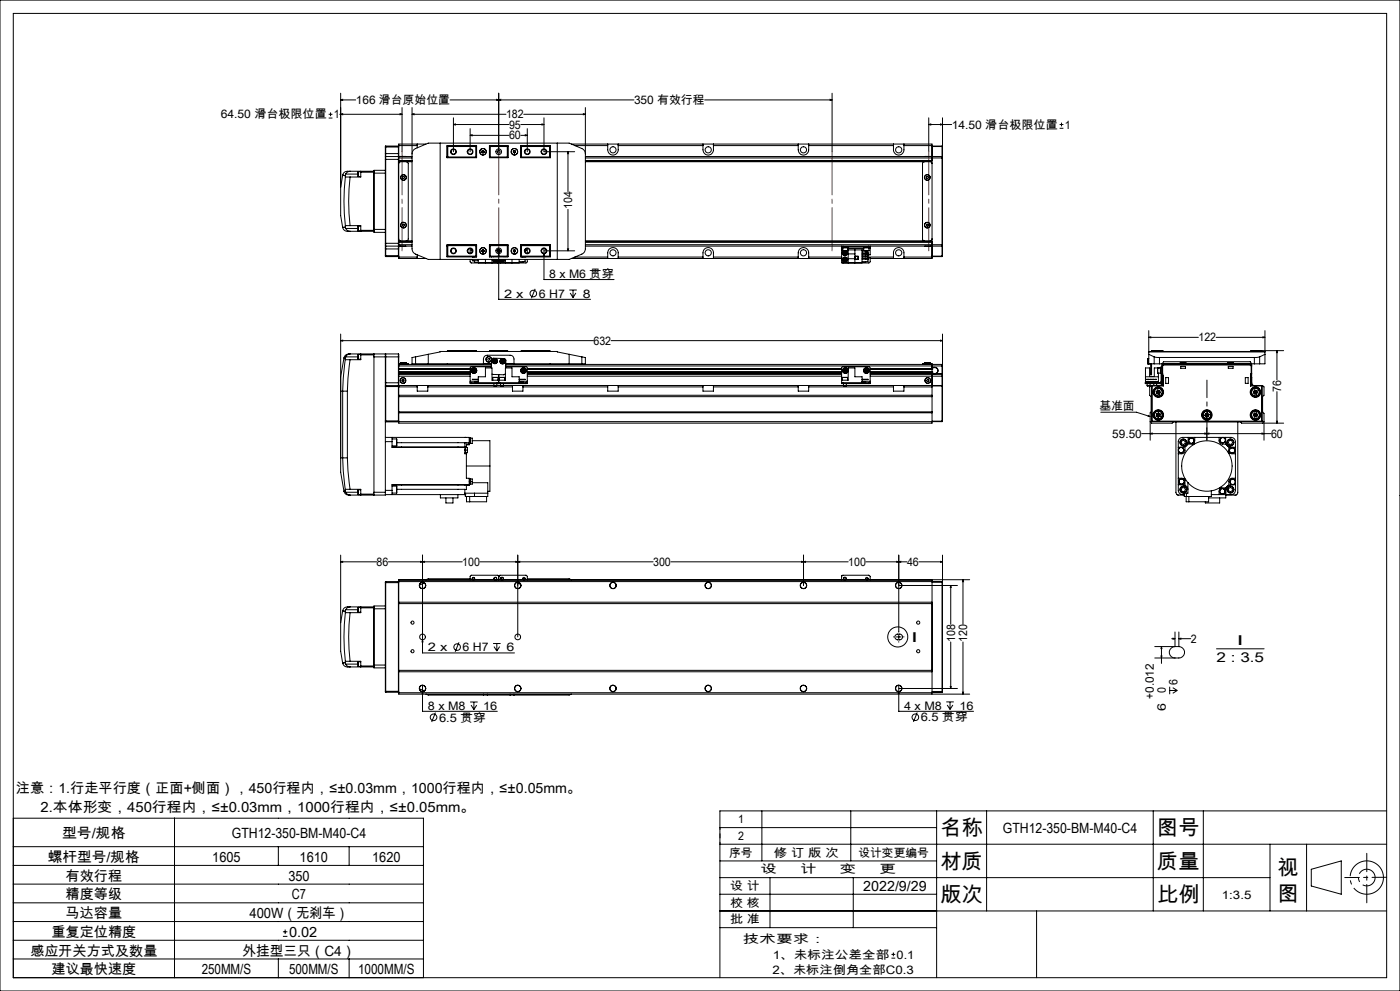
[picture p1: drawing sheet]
<svg xmlns="http://www.w3.org/2000/svg" width="420mm" height="297mm" viewBox="0 0 420 297" stroke-linecap="round" stroke-linejoin="round" font-family="sans-serif">
<g fill="none" stroke="#000" stroke-width=".3">
<path d="M0 0h420v297h-420zM4 4h412v289h-412zM98.6 35.4h1.1M98.6 34.3h1.1M99.2 33.7v1.1M101.9 34.3h18.7M102.2 29.9l.6-.1v.3zM102.2 34.3l.6-.2v.3zM102.2 29.9h4.5M102.2 27.9v28.2M120 34.1l.6 .2-.6 .1zM120.6 32.2v13.3"/>
<path d="M123.6 34.3l.6-.2v.3zM123.6 32.2v42.4l.3 .9 .5 .5 4.1 1.7h42.2l4.4-1.9 .5-1.2v-42.4M123.6 34.3h28.2M136 37.3l.6-.2v.4zM136 37.3h16.7M136 35.3v10.2M141 38.6v6.9M149 29.8l.6 .1-.6 .2zM149.6 29.9l.6-.1v.3zM149.6 27.9v17.6M156.2 37.3h7M157.1 34.3h18.5"/>
<path d="M158.2 38.6v6.9M162.6 37.1l.6 .2-.6 .2zM163.2 35.3v10.2h9.2M175 34.1l.6 .2-.6 .1zM190.2 29.9h-55.2M211.4 29.9h38.2M249 29.8l.6 .1-.6 .2zM249.6 27.9v17.6M278.6 37.3l.6-.2v.4zM278.6 37.3h6.9M278.6 35.3v10.2M282.2 37.1l.6 .2-.6 .2z"/>
<path d="M282.8 35.3v11.8M317.9 38.4h1.1M317.9 37.3h1.1M318.5 36.8v1.1M102.2 56.1v8.5l.6 3.6M102.8 52.5h.1M102.8 52.5l.8 .1M102.8 52.5l-.6 3.6M103.6 52.6v.3M103.6 52.9a64.4 64.4 0 0 0 0 14.8M103.6 52.9l1.4 .2M103.7 52.2l-.1 .4"/>
<path d="M103.7 52.2h3.7M105 51.3h-.2a1.57 1.57 0 0 0-2 1.2M105 53.1a62.9 62.9 0 0 0 0 14.5M105 51.3a1.49 1.49 0 0 0-1.3 .9M105 51.3h7.2M107.4 52.2l.1 .7M107.5 51.5l-.1 .7M107.5 51.5v1.4M107.5 51.5h.7M107.5 52.9h.7M108.2 51.3v.3M108.2 51.6v1.5h-3.2"/>
<path d="M108.2 51.6h4M112.2 51.3v.3M112.2 51.6v17.4M112.2 51.9h3.4M115.6 47.8v4.1M115.6 51h-3.4v.3M115.6 47v.8M115.6 46v1M115.6 51.9v16.9M115.6 47.8h4M115.6 46h4M115.6 44.1h4"/>
<path d="M115.7 46.9v26.9M115.7 43.8v3.1M115.7 43.8l-.1 2.2M115.7 46.9h3.8M115.7 46.9l-.1 .1M115.7 43.8h3.8M119.5 46.9v26.9M119.5 43.8v3.1M119.5 46.9l.1 .1M119.5 43.8h.1M119.6 46.9h.1M119.6 47v.8"/>
<path d="M119.6 47.8v25.1M119.6 46.9h4M119.6 48.1h4M119.6 43.6h5.6M119.6 47.3h4M120.1 46.9h1.6M120.9 52.9h.3l.2 .3-.2 .3h-.3l-.2-.3zM121.9 48.5l.4 .1 .2 .4v22.6l-.2 .4-.4 .2M123.6 48.5h-3.4l-.5 .2-.1 .3M123.6 46.1l.3-.9 .5-.5 4.1-1.8h42.2l4.2 1.8 .4 .5 .3 .9M125.2 43.2v1.1M127.8 43.2h-8.2v3.7"/>
<path d="M132 42.9v34.8M134.1 46.9h.1M134.1 43.7h8.9v3.6h-8.9zM134.2 43.8v3.5M134.2 43.8h8.8M134.2 43.8l.1 .1M134.3 43.9h8.5M134.3 43.9v3.2M134.3 47.1l-.1 .1h8.8M134.3 47.1h8.5M141 40.6l.6-.2v.3zM141 40.6h11.7"/>
<path d="M142.8 43.9l.1-.1v3.4l-.1-.1M142.8 43.9v3.2M144.6 45.6l.3 .2M144.6 45.3v.3M144.9 45.2l.3 .1M144.9 45.2l-.3 .1M145.2 45.3v.3M145.2 45.6l-.3 .2M146.8 43.7l.1 .1M146.8 43.7h5.6v3.6h-5.6zM146.8 43.8h5.6M146.8 47.2h5.6"/>
<path d="M146.9 43.8v3.4l.1-.1M146.9 43.8l.1 .1M147 43.9h5.2M147 43.9v3.2M147 47.1h5.2M152.2 43.9l.1-.1v3.4l-.1-.1M152.2 43.9v3.2M154 45.6l.3 .2M154.1 45.3l-.1 .3M154.3 45.2l.3 .1M154.3 45.2l-.2 .1M154.6 45.3v.3"/>
<path d="M154.6 45.6l-.3 .2M156.2 43.7h8.9v3.6h-8.9zM156.2 43.8h8.8M156.2 40.6h2M156.5 43.9l-.2-.1v3.4l.2-.1M156.5 43.9h8.4M156.5 43.9v3.2M156.5 47.1h8.4M156.9 43.7v.1M157.6 40.4l.6 .2-.6 .1zM164.9 43.9v3.2M164.9 47.1l.1 .1h-8.8"/>
<path d="M165 43.8v3.5M165 46.9h.1M165 43.8l-.1 .1M167.2 42.9v34.8M170.4 45.5l.2 .6h-.3zM170.4 45.5v11.9M171.4 43.2h108.2v34.3h-18.5M172.4 43.6h9.9M175.6 48.5h103.4l.6 .5M175.6 46.9h107M175.6 48.1h104M175.6 47.3h107"/>
<path d="M182.3 43.2a3.2 3.2 0 0 0 .5 2.8 1.56 1.56 0 0 0 1.7 .4 1.56 1.56 0 0 0 1-1.5v-1.7M185.5 43.6h25.4M210.9 43.2a3.2 3.2 0 0 0 .4 2.8 1.56 1.56 0 0 0 1.8 .4 1.56 1.56 0 0 0 .9-1.5v-1.7M214 43.6h25.5M239.5 43.2a3.2 3.2 0 0 0 .4 2.8 1.56 1.56 0 0 0 1.7 .4 1.56 1.56 0 0 0 1-1.5v-1.7M242.6 43.6h25.4M268 43.2v1.7a1.57 1.57 0 0 0 1.6 1.6 1.57 1.57 0 0 0 1.6-1.6v-1.7M271.2 43.6h8.4M277.3 48.5l-.5 .4v22.8l.5 .5M277.5 46.9h1.7M277.8 53.1l.3-.2h.3l.1 .4-.2 .2-.3-.1zM279.6 43.8h3"/>
<path d="M279.6 43.9h3M282.6 46.9v.4M282.6 47.3h.2M282.6 46.9l.2 .2M282.6 43.8v.1M282.6 43.9v3M282.6 47.3v26M282.8 47.1v.2M282.8 47.3v26M102.8 68.2a1.69 1.69 0 0 0 2.2 1.1M102.8 68.2h.1M103.6 68l.1 .5"/>
<path d="M103.6 68l-.8 .2M103.6 67.7v.3M103.7 68.5l.7 .7 .6 .1M103.7 68.5h3.7M105 67.6l-1.4 .1M105 67.6h3.2v1.4M105 69.3h7.2M107.4 68.5l.1 .7M107.5 67.8l-.1 .7M107.5 67.8v1.4M107.5 67.8h.7M107.5 69.2h.7"/>
<path d="M108.2 69v.3M108.2 69h4M112.2 69.3v.3h3.4M112.2 69v.3M112.2 68.8h3.4M115.6 68.8v4.1M115.6 72.9v.8M115.6 73.7v.9M115.6 74.6l.1 2.3M115.6 76.6h4M115.6 72.9h4M115.6 73.7l.1 .1"/>
<path d="M115.6 74.6h4M115.7 73.8v3.1M115.7 73.8h3.8M115.7 76.9h3.8M119.5 73.8v3.1M119.6 71.6l.2 .4 .3 .2h3.5M119.6 73.7h.1M119.6 72.9v.8M119.6 73.8v3.7h8.2M119.6 72.5h4M119.6 73.8h4M119.6 77h5.6"/>
<path d="M119.6 73.3h4M119.6 73.7l-.1 .1M119.6 76.8l-.1 .1M120.1 73.8h1.6M120.7 67.4l.3-.2 .3 .1 .1 .3-.3 .2-.3-.1zM125.2 76.4v1.1M134.1 73.8h.1M134.1 73.4h8.9v3.6h-8.9zM134.2 73.4v3.5M134.2 76.9h8.8M134.3 73.6v3.2M134.3 76.8h8.5"/>
<path d="M134.3 73.6h8.5M134.3 76.8l-.1 .1M141 77.7v.8l.4 .3h8M141 74.5v1.4M141.4 75.1h.3M141.4 74.6v.5M141.7 77.7v.4h1.8M141.7 77.8v.1M141.7 77h.1M141.7 75.2v.3M141.9 78.1h.3M142.4 76.9v.1"/>
<path d="M142.4 78.1v.6h1.1M142.8 73.6l.1-.1v3.4l-.1-.1M142.8 73.6v3.2M143 73.5h-8.8l.1 .1M143.5 77.7v1.1h12.3v-1.1M144.6 75v.3M144.6 75.3l.3 .2M144.9 74.9l.3 .1M144.9 74.9l-.3 .1M145.2 75v.3M145.2 75.3l-.3 .2M145.6 77.7v1.1"/>
<path d="M146.8 73.4h5.6v3.6h-5.6zM146.8 76.9h5.6M146.8 73.5h5.6M146.9 76.9l-.1 .1M147 73.6l-.1-.1v3.4M147 73.6v3.2M147 76.8h5.2M147 73.6h5.2M147 76.8l-.1 .1M147.4 76.9v.1M147.5 76.9v.1M147.6 77.7v1.1"/>
<path d="M147.7 78h.1M147.7 78h1.5M147.7 77.7v.3M147.9 78a.76 .76 0 0 0 .9 .5 .76 .76 0 0 0 .6-.8 .76 .76 0 0 1-.6 .9 .76 .76 0 0 1-.9-.6zM148.1 76.9v.1M148.3 78l.2 .2M148.5 78v.2M148.8 78l.1 .1M148.9 78.1l-.4 .1M148.9 78v.1M149.2 75.3l.1 .2M149.2 75.1h.1"/>
<path d="M149.2 78h.1M149.2 75v.1M149.2 77.7v.3M149.3 74.9h.6M149.6 76.1l.2 .6h-.3zM149.6 74.3v15.4h27.6M150 78h.1M150 75.1h.1M150 78h1.5M150 75v.1M150 77.7v.3M150 75.3l-.1 .2"/>
<path d="M150.2 78l.1 .1M150.3 78.1l.4 .1M150.3 78v.1M150.6 78l.1 .2M150.9 78l-.2 .2M151.2 76.9v.1M151.3 78a.76 .76 0 0 1-.9 .5 .76 .76 0 0 1-.6-.8 .78 .78 0 0 0 .7 .9 .78 .78 0 0 0 .8-.6M151.5 78h.1M151.5 77.7v.3M151.6 77.7v1.1M151.8 76.9v.1M152.2 73.6l.1-.1v3.4l-.1-.1"/>
<path d="M152.2 73.6v3.2M153.6 77.7v1.1M154 75.3l.3 .2M154.1 75l-.1 .3M154.3 74.9l.3 .1M154.3 74.9l-.2 .1M154.6 75v.3M154.6 75.3l-.3 .2M156.2 73.4h8.9v3.6h-8.9zM156.2 76.9h8.8M156.2 73.5h8.8l-.1 .1M156.5 73.6l-.2-.1v3.4l.2-.1"/>
<path d="M156.5 73.6v3.2M156.5 76.8h8.4M156.5 73.6h8.4M156.8 76.9v.1M156.8 78.4v.3h-1M156.9 76.9v.1M157.5 75.1h.3M157.5 77h.1M157.5 77.7v.7h-1.7M157.6 77.7l-.1 .2M157.8 75.1h-.3M157.8 74.6v.5"/>
<path d="M158.2 77.7v.8l-.4 .3h-8M158.2 74.5v1.4M163.2 76.1l.1 .6h-.3zM163.2 74.3v9.5h21M163.2 75.2h9.2M164.9 73.6v3.2M164.9 76.8l.1 .1M165 73.4v3.5M165 73.8h.1M170.3 74.6h.3l-.2 .6zM170.4 62.8v12.4M171.4 77.5h81.1"/>
<path d="M172.4 77h9.9M175.6 72.5h104M175.6 73.8h107M175.6 73.3h107M182.3 77.5a3.2 3.2 0 0 1 .5-2.9 1.58 1.58 0 0 1 1.7-.3 1.58 1.58 0 0 1 1 1.5v1.7M185.5 77h25.4M210.9 77.5a3.2 3.2 0 0 1 .4-2.9 1.58 1.58 0 0 1 1.8-.3 1.58 1.58 0 0 1 .9 1.5v1.7M214 77h25.5M239.5 77.5a3.2 3.2 0 0 1 .4-2.9 1.58 1.58 0 0 1 1.7-.3 1.58 1.58 0 0 1 1 1.5v1.7M242.6 77h9.9M252.5 74h.4M252.5 74v.5"/>
<path d="M252.5 74.5v4.3h6.1v-3.9M252.5 73.8v.2M252.5 74.9h.3M252.5 74.5h.3M252.8 74v.3h1.7v-.3M252.8 75.1h1M252.8 75.1h1.6M252.8 74.3v.8M252.9 73.8v.2M252.9 74h7.7M253 77.7l.2 .4M253 77.7l.9 .3"/>
<path d="M253.1 76l.3 .2M253.1 75.1a.77 .77 0 0 0-.3 1.1 .77 .77 0 0 0 1 .3 .77 .77 0 0 0 .4-1M253.1 75.6v.4M253.1 75.6l.7 .5M253.2 78.1l.3 .1M253.2 75.1a.74 .74 0 0 0-.4 1 .74 .74 0 0 0 1 .4 .74 .74 0 0 0 .3-1M253.4 77.4l.4 .1M253.4 77.4l-.4 .3M253.4 77.4l.1 .8M253.5 75.4l-.4 .2M253.5 75.4l.4 .2M253.5 75.4l-.1 .8"/>
<path d="M253.8 75.1l.3 .4M253.8 77.5l.1 .5M253.8 77.5l-.6 .6M253.8 75.1l.4 .4M253.8 76.1l-.4 .1M253.9 75.6l-.1 .5M253.9 75.6l-.8 .4M253.9 78l-.4 .2M254.4 75.1h-.6M254.4 74.3v.8M254.4 74.9l4.7 .1M254.4 74.5h4.7"/>
<path d="M254.5 74.9v3.9M254.5 76.1h2M254.5 77.5h2M256.5 74.9v3.9M256.5 76.8h.9v.9h-.9zM258.6 75.5h1.8v.4M258.6 76.2h1.8v.5h-1.8M258.6 77h1.8v.4h-1.8M258.6 77.7h1.8M258.6 75.9h1.8M259 74v.3h1.7M259.1 75.1h1.6"/>
<path d="M259.1 74.3v.8M259.7 75.1v.4M259.7 75.9v.3M259.7 76.7v.3M259.7 77.4v.3M259.7 78.4v.3h-1.1M259.7 75.9l.2 .3 .5-.3M259.7 77.7l.3-.2 .4 .2M259.9 75.5h.3M259.9 77.5h.2M260.4 75.7v.2M260.4 77.7v.2"/>
<path d="M260.4 77.3h.7l-.1 1.3-.3 .2h-8M260.4 77.7v.7h-1.8M260.4 77h7.6M260.6 74h.5M260.6 73.8v.2M260.7 74.3v.8M260.7 74.5h.4M260.7 74v.3M261.1 74v.5M261.1 73.8v.2M261.1 74.5v1.9h-.7M268 77.5v-1.7a1.57 1.57 0 0 1 1.6-1.6 1.57 1.57 0 0 1 1.6 1.6v1.7"/>
<path d="M271.2 77h8.4M277.5 73.8h1.7M277.9 67.4l.2-.2 .3 .1 .1 .3-.3 .2-.3-.1zM279.6 71.6l-.4 .6h-103.6M279.6 76.9h3M279.6 76.8h3M282.6 73.3h.2M282.6 73.3v.5M282.6 76.8h.2M282.6 76.8v.1M282.6 73.8v3M282.8 73.3v.3"/>
<path d="M282.8 73.6l-.2 .2M282.8 76.8l-.2 .1M282.8 73.6v3.2M160.5 86.6l-1.1 2.8M170.8 86.9h2.2M171.1 87.8l.8 1.4M171.9 86.9v2.3M172.8 87.8l-.9 1.4M344.6 99.1v9.9M379.5 99.1v9.9h-1.6M102.2 102.1l.6-.2v.3zM102.2 100.1v37.1"/>
<path d="M102.2 102.1h75.8M102.8 117.2h1.4M102.8 117.2v20M103.2 107.3l-1 5.7v4.2h.6M103.2 107.3h.4M103.6 107.7l-.8 9.5M103.6 107.7l1.4 .1M103.6 107.3v.4M103.7 107l-.1 .3M103.7 107h3.7M104.2 117.2v20M105 106.1a1.58 1.58 0 0 0-1.8 1.2"/>
<path d="M105 106.1l10.6 .1M105 107.8l-.6 5.6-.2 3.8M105 106.1a1.33 1.33 0 0 0-1.3 .9M107.5 106.2v1.5M107.5 106.2h.7M107.5 107.7h.7M108.2 106.1v.3M108.2 106.4v1.4h-3.2M108.2 106.4h4M112.2 106.1v.9M112.2 107h7.4M112.2 107v40.5"/>
<path d="M115.6 114.7v1M115.6 106.2v8.5M115.6 115.7v31.8M115.6 115.9h4M115.6 114.7h4M115.7 106.1v9.5M115.7 106.1h3.8M115.7 115.6v10.8M115.7 115.6h3.8M115.7 115.6l-.1 .1M115.7 106.1l-.1 .1M119.5 106.1v9.5"/>
<path d="M119.5 106.1l.1 .9M119.5 115.6v10.8M119.5 115.6l.1 .1M119.6 112v.1M119.6 110.5v.1M119.6 107v2.7M119.6 109h.6M119.6 114.7v.8M119.6 116h5.6M119.6 115.5h5.6M119.6 118.5h160M119.6 109.7v2.3"/>
<path d="M119.6 112.1v2.6M119.6 118.9h160M119.6 110.5h21.4M119.6 109.2h27.8M119.6 111.5h21.4M119.6 110.6h21.4M119.6 109.7h27.8M119.6 112h21.4M119.6 112.1h21.4M119.6 112.7h21.4M120.2 108.8h1.7M120.2 108.8v.4"/>
<path d="M120.2 109h1.7M120.2 109h1.6M120.6 113.8l.3-.1 .3 .2-.1 .3-.2 .2-.3-.2zM121.9 109h.6v.2M121.9 108.8v.4M124.7 109h20.3v-1.4a1.14 1.14 0 0 1 1.2-1.1h6.8a1.14 1.14 0 0 1 1.2 1.1v1.4h20.4M124.7 107l-1.1 .1v1.9h1.1M124.7 107v2M125.2 115.5h3.1M125.2 115.5v1.7h3.1v-1.7M128.3 116h25.4M128.3 115.5h19.9"/>
<path d="M128.5 106.2v2.8M128.5 106.2l3.5-.9h35.2l3.5 .9M128.5 106.2l-3.8 .8M134.2 105.2h8.7M134.2 105.2v.1M134.2 109v.2M141 111.5h-21.4l21.4 .1M141 114.7v.3h.5M141 114.7h.5M141 114.3v.4M141 114.3h2.5M141.5 114.7h7.7"/>
<path d="M141.5 115h7.7M141.5 114.7v.3M141.8 110.9v.4M141.8 111.3l.4 .2M141.8 110.9l.4 .2M142.2 110.6v.5M142.2 110.6l.4 .2M142.2 110.6l-.4 .3M142.2 111.1l.4 .2M142.2 111.1v.4M142.2 111.1l-.4 .2M142.6 111.3l-.4 .2"/>
<path d="M142.6 110.8v.5M142.6 110.8l-.4 .3M142.9 105.2v.1M143.5 114.3h-1.1v.2h1.1M143.5 114.7v-1.8h2.1v-2.6h2v3.6h4v-3.6h2v2.6h2.2v1.8M143.5 113.7h-1.8l1.8 .1M145 108.9h2.5M146.9 105.2h5.4M146.9 105.2v.1M147.4 110.3l.1-2.4 .1-.3 .5-.3 3.5 .3 .1 2.7M147.4 109.9l-6.2 .1-.2 .3v4M147.8 113.1h1.6"/>
<path d="M147.8 113.1v.8M148.1 108.1l.1 .4M148.1 108.1l.8 .2M148.2 115.6h.8M148.2 115v.6M148.2 108.5l.4 .2M148.4 107.8l-.3 .3M148.4 107.8l.4 .1M148.4 107.8l.2 .9M148.8 107.9l.1 .4M148.8 107.9l-.6 .6M148.9 108.3l-.3 .4"/>
<path d="M149 115v.6M149 115.5h1.2M149.2 114.7h.8M149.2 115h.4M149.2 114.7v.3M149.4 113.1h-1.6M149.4 113.1v.8M149.6 115h.4M149.6 112.3v2.7M149.9 113.1h.1M149.8 113.1h1.6M149.8 113.1v.8"/>
<path d="M149.9 113.1h1.4M150 114.7h7.8M150 114.7v.3M150 115h7.8M150.2 115.6h.8M150.2 115v.6M150.4 108.2l.1 .4M150.4 108.2l.3 .1M150.5 108.6l.4 .1M150.6 107.9l-.2 .3M150.6 107.9l.5 .1M150.6 107.9l.1 .4"/>
<path d="M150.7 108.3l.2 .4M150.7 108.3l.5 .1M150.7 108.3l-.2 .3M151 115v.6M151 115.5h2.7M151.1 108l.1 .4M151.1 108l-.4 .3M151.2 108.4l-.3 .3M151.3 113.1h.1M151.4 113.1v.8M151.6 111.9l-.4 .4-3.6-.2M151.7 109.9l6.3 .1 .2 .3v4"/>
<path d="M151.7 109.7h130.9M151.7 109.2h130.9M151.7 108.9h2.5M152.3 105.2v.1M153.7 115.5h3.2M153.7 115.5v1.7h3.2v-1.7M155.8 114.3h1v.2h-1M155.8 113.7h1.7l-1.7 .1M155.8 114.3h2.4M156.3 105.2h8.7M156.3 105.2v.1M156.7 110.9v.4"/>
<path d="M156.7 111.3l.4 .2M156.7 110.9l.4 .2M156.9 116h25.4M156.9 115.5h25.4M157 110.6l.4 .2M157 110.6l-.3 .3M157 110.6l.1 .5M157.1 111.1l-.4 .2M157.1 111.1l.3 .2M157.1 111.1v.4M157.4 110.8v.5M157.4 111.3l-.3 .2"/>
<path d="M157.4 110.8l-.3 .3M157.8 114.7h.4M157.8 114.7v.3M158.2 114.7v.3h-.4M158.2 114.3v.4M158.2 111.5h94.3M158.2 110.5h94.3M158.2 110.6h94.3M158.2 112h94.3M158.2 112.1h94.3M158.2 112.7h94.3M158.2 111.6h94.3"/>
<path d="M165 105.2v.1M165 109v.2M170.7 106.2v2.8M170.7 106.2l3.9 .8M174.6 107l1 .1v1.9h-1M174.6 107v2M182.3 115.5h3.2M182.3 115.5v1.7h3.2v-1.7M183.3 102.1h99.5M185.5 116h25.4M185.5 115.5h25.4M210.9 115.5h3.1"/>
<path d="M210.9 115.5v1.7h3.1v-1.7M214 116h25.5M214 115.5h25.5M239.5 115.5h3.1M239.5 115.5v1.7h3.1v-1.7M242.6 116h25.4M242.6 115.5h10.4M252.5 114.7h.4M252.5 113.9h2v-3.6h2v2.6h2.1v1.8M252.7 113.1h1.5M252.7 113.1v.8M252.9 114.7h7.7"/>
<path d="M252.9 115h7.7M252.9 114.7v.3M253 115.6h.9M253 115v.6M253.2 111.2l.3 .3M253.3 110.8l-.1 .4M253.3 110.8l.3 .3M253.6 111.1l-.4 .1M253.6 111.1l.3 .3M253.7 110.6l.3 .3M253.7 110.6l-.4 .2M253.7 110.6l-.2 .9"/>
<path d="M253.9 115v.6M253.9 115.5h14.1M253.9 111.4l-.4 .1M254 110.9l-.1 .5M254 110.9l-.4 .2M254.2 113.1v.8M258.6 114.3h1.1v.2h-1.1M258.6 113.7h1.8l-1.8 .1M258.6 114.3h2.5M259.5 110.9v.4M259.5 110.9l.8 .4M259.5 111.3l.4 .2"/>
<path d="M259.9 110.6l.3 .2M259.9 110.6l-.4 .3M259.9 110.6v.9M260.2 110.8l.1 .5M260.2 110.8l-.7 .5M260.3 111.3l-.4 .2M260.6 114.7h.5M260.6 114.7v.3M261.1 114.7v.3h-.5M261.1 114.3l-.2-4.3-8.1-.1-.3 .3v4.8h.4M261.1 114.3v.4M261.1 111.5h18.5"/>
<path d="M261.1 110.5h18.5M261.1 110.6h18.5M261.1 112h18.5M261.1 112.1h21.5M261.1 112.7h21.5M268 115.5h3.2M268 115.5v1.7h3.2v-1.7M271.2 116h8.4M271.2 115.5h11.4M277.3 108.8h1.7M277.3 109h2.3v3M277.3 109h-.5v.2"/>
<path d="M277.3 108.8v.4M277.4 109h1.6M278.2 113.7l.5 .4-.3 .2-.4-.3zM279 108.8v.4M279.6 111.5l-18.5 .1M279.6 110.5v.1M279.6 112v14.8h-160v-11.3M279.6 111.5h.1M279.6 110.6h.1M279.6 112h.1M279.6 115.7h3M279.6 110.1h.9"/>
<path d="M279.6 110.2h.9M279.6 112h.9M279.6 111.9h.9M280.5 110.2a.88 .88 0 0 1 .9 .9 .88 .88 0 0 1-.9 .8M280.5 110.1a.97 .97 0 0 1 .9 .8 .97 .97 0 0 1-.7 1.1M280.5 110.1v.1M280.5 111.9v.1M280.7 112h-.2M280.7 112h1.9M282.2 101.9l.6 .2-.6 .1zM282.6 115.5v.2M282.6 109.2v.5"/>
<path d="M282.6 112l.2 .1M282.6 112v.1M282.6 112.1v.6M282.6 109.7v2.3M282.6 112.7v2.8M282.6 115.7v10.5M282.8 112.1h-.2M282.8 112.1l-.2 .6M282.8 100.1v26.1M343.6 112.9h3.9M343.7 114.3h3.8v.2h-3.8zM344 114.7h-.4v.3h.4"/>
<path d="M344 114.7h3.9M344 113.7l.7 .1zM344 115h1.2M344 114.7v.3M344.1 115.6h.9M344.1 115v.6M344.3 107.6l.1 1.5M344.4 107.5l-.1 .1M344.4 107.5h.1M344.4 107.5v1.6M344.4 107.5h.2M344.6 101.1l.6-.1v.2z"/>
<path d="M344.6 101.1h14.9M344.6 105.3h34.9M344.6 105.5h34.9M344.6 106.2l1.7 .8M345 113.7l.4 .1zM345 115v.6M345.2 115h.8M345.2 114.7v.3M345.2 111.8v.5h.3v-.5M345.2 111.8h.3M345.2 109v2.8M345.5 115.7h.2"/>
<path d="M345.5 105.2h3.4M345.5 105.2v.1M345.5 109v2.8M345.5 115.7v10.5M345.7 115.7h3.3M345.7 115.7v10.5M345.7 113.7l.4 .1zM346 114.7v.3M346 115h1.9M346.1 115v.5M346.3 107l1.5 .1M346.3 109h1.5"/>
<path d="M346.3 109l-1.9 .1M346.3 107v2M346.5 113.7l.4 .1zM346.9 117.4l.2 .6M346.9 117.4l.6 .1M347 115v.5M347.1 118l.6 .1M347.3 110.3v1.5zM347.3 116.9l.6 .1M347.3 116.9l-.4 .5M347.3 116.9l.2 .6M347.3 111.8h.8"/>
<path d="M347.5 117.5l-.4 .5M347.5 117.5l.2 .6M347.5 117.5l.7 .1M347.5 110.3h.1M347.5 111.8v2.9M347.8 109h.9M347.8 107.1h28.5M347.8 107.1v1.9M347.9 114.7v.3M347.9 117l.3 .6M347.9 117l-.4 .5M348.1 110.3h-1.8v2.6h-1.4v-2.6h-1.3v4.4"/>
<path d="M348.2 117.6l-.5 .5M348.3 110.2h-.2v1.7h.2M348.3 114.3l-.4 .4M348.3 114.3h.3M348.3 110.3h.4M348.3 110.3v4M348.6 114.9h.1M348.6 114.5l-.3 .4-.4 .1M348.6 114.9l-.5 .6M348.7 113.2l-.1 1.7M348.7 109.9h-.4v.4M348.7 113.2v1.7"/>
<path d="M348.7 114.9h.1M348.7 113.2h.1M348.7 109v4.2M348.7 109l.4-.6h26l.4 .6M348.7 112.1l.1 .6M348.7 108.9l3.8 .1M348.7 114.9l-.4 .6M348.7 108.9v.5M348.7 112.3v.9M348.8 112.1l.2 .6M348.8 112v.1M348.8 112l-.1 .1"/>
<path d="M348.8 112.1h-.1M348.8 113.2v1.7M348.8 109.7v2.3M348.8 113.2h.1M348.8 114.9h.1M348.8 115.5l.2 .2M348.8 112.7h.2M348.8 115.5h-3.5l-.4 .5v2.5l.4 .4v4.5l-.2 .3v8.2M348.8 112.7v2.8M348.9 105.2v.1M349 112.7v3M349.1 109.4l-.3 .3"/>
<path d="M349.1 109.2v.2M349.1 109.2l-.4 .3 .1 .2M349.1 109.2h26M349.1 109.4h26M349.7 113.2h.9v1.7h-.9zM350.8 109h-.6v.2M350.8 109h22.5M350.8 109v.2M354 108.8h1.8M354 108.9l.1 .1M354 108.9h1.8M354 108.8v.1"/>
<path d="M354.2 109.8h1.4v.6h-1.4zM355.8 108.9l-.1 .1M355.8 108.8v.1M364.8 101.1h14.7M368.3 108.8h1.8M368.3 108.9l.1 .1M368.3 108.9h1.8M368.3 108.8v.1M368.5 109.8h1.4v.6h-1.4zM370.1 108.9l-.1 .1M370.1 108.8v.1M373.3 109h.6v.2"/>
<path d="M373.3 109v.2M373.6 113.2h.8v1.7h-.8zM375.1 109.4l.3 .3M375.1 109.2v.2M375.1 109.2l.3 .2v.3M375.1 112.7h.2M375.1 115.7h3.4M375.1 112.7v3M375.2 105.2h3.4M375.2 105.2v.1M375.3 114.9h.1M375.3 115.5l-.2 .2"/>
<path d="M375.3 115.5h3.5l.4 .5v2.5l-.4 .4v4.5l.4 .5v8M375.3 112.7v2.8M375.3 113.2h.1M375.3 112.1l-.2 .6M375.3 112.1h.2M375.3 113.2v1.7M375.3 114.9h.2M375.3 113.2h.2M375.4 112l-.1 .1M375.4 112l.1 .1M375.4 109.7v2.3M375.4 108.9v.5"/>
<path d="M375.4 112.3v.9M375.4 114.9l.4 .6M375.4 108.9l-3.7 .1M375.5 113.2h.1M375.5 112.1l-.2 .6M375.5 113.2v1.7M375.5 114.9l.5 .6M375.5 109h.8M375.5 109v4.2M375.5 114.9h.1M376 117.4l.2 .6M376 117.4l.6 .1"/>
<path d="M376.2 118l.7 .1M376.3 109h1.6M376.3 107.1v1.9M376.4 116.9l-.4 .5M376.4 116.9l.6 .1M376.4 116.9l.2 .6M376.6 117.5l.3 .6M376.6 117.5l.7 .1M376.6 117.5l-.4 .5M377 117l.3 .6M377 117l-.4 .5M377.3 117.6l-.4 .5"/>
<path d="M377.9 107l-1.6 .1M377.9 107v2M378.5 115.7h.1M378.5 105.1l.1 .1M378.5 115.7v10.5M378.6 105.2v.1M378.6 115.7v10.5M378.9 101l.6 .1-.6 .1zM379.5 106.2l-1.6 .8M383.1 105.1v8.7M383.1 117.4v9.4M383.1 105.1l.1 .6h-.3z"/>
<path d="M385.1 105.1l-9.9 .1M102.2 137.2v4.3l1 5.7M102.2 137.2h.6M102.8 137.2h1.4M102.8 137.2l.8 9.6M104.2 137.2l.2 3.8 .6 5.6M115.6 131.1h25.2v1.6M115.6 132.4h2M115.6 126.1h4M115.6 126.4h.1M115.7 126.4h3.8M117.6 131.1v1.3"/>
<path d="M117.6 132.4v1.7h21.9M117.6 133.6h1.4M117.6 131.5h1.4M117.6 133.9h21.9M119 131.5v2.1M119 132.7h21.8M119.6 123.7h160M119.6 123.4h160M139.5 134.1v.8M139.5 134.1h.2v1.6h-.2M139.5 134.9v1.1h.4M139.5 133.9v.2"/>
<path d="M139.5 132.7h.1M139.5 132.7v1.2M139.5 131.1h.1M139.5 134.9h.7M139.5 133.9h.4M139.7 134.1h.5v.8M139.9 136v7.3h.9v2.1M139.9 135.7v.3M139.9 133.9v.2M139.9 139.7h7.1M140.2 134.9v.8h-.5M140.8 132.7v.4"/>
<path d="M140.8 133.1h-.9v.8M140.8 131.2l.3 .1v1.6M140.8 133.1v.2h-.9M140.9 131.2l-.1 1.8M141.1 131.3h.6v1.6h-.8M141.7 132.1h5.3v7.6M147 139.7v7.5h-.7M279.6 126.2h3M282.6 126.2h.2M282.6 126.2v.2M282.6 126.4h-163.1M282.8 126.2l-.2 .2"/>
<path d="M330.2 123.5h10.7l4.2 1.3M344.5 124.5l.6 .3h-.6zM345.1 126.4l.4 .4h6.1l.5-.4M345.1 130l.6-.2v.3zM345.5 126.2h.2M345.5 126.2l.2 .2M345.7 126.2v.2M345.7 126.4h32.8M345.7 126.2h32.8M346.9 124.6l.5 .4M347 124l-.1 .6M347 124l.5 .4"/>
<path d="M347.5 124.4l-.6 .2M347.5 124.4l-.1 .6M347.5 124.4l.5 .4M347.6 123.7l.5 .4M347.6 123.7l-.6 .3M347.6 123.7l-.1 .7M348 124.8l-.6 .2M348.1 124.1l-.1 .7M348.1 124.1l-.6 .3M352 126.4h20.1M352.8 126.4v21.1a.84 .84 0 0 0 .8 .9h1.7M353.5 135v12a1.42 1.42 0 0 0 1.8 1.2"/>
<path d="M354.4 132.3l.6-.4 .6 .4v.6l-.6 .3-.6-.3zM356.3 133.1l-.8 .8v1.1a.96 .96 0 0 1-1 1h-1M356.3 133.1h1.5l.1 .2M356.4 132.7l-.1 .4M356.4 132.7a2.05 2.05 0 0 1-2.5 1.4h-.4M356.5 131.1l-.1 1.6M357.4 131.3a.83 .83 0 0 0-.8 .8 .83 .83 0 0 0 .8 .8M357.4 131.3a.83 .83 0 0 1 .9 .8 .83 .83 0 0 1-.9 .8M358.4 131.1v1.2l-.3 .5 .2 .3M361.4 124.5l.4 .5M361.5 129.8l.6 .2-.6 .1zM361.6 123.9l-.2 .6"/>
<path d="M361.6 123.9l.5 .5M362.1 124.4l-.7 .1M362.1 124.4l.4 .5M362.1 130l.6-.2v.3zM362.1 128.3v3.6M362.3 123.8l-.7 .1M362.3 123.8l.4 .4M362.3 123.8l-.5 1.2M362.5 124.9l-.7 .1M362.7 124.2l-.2 .7M362.7 124.2l-.6 .2M365.7 131.1v1a1.02 1.02 0 0 0 1 1h1.1l.9 .8"/>
<path d="M366.7 131.1h-11.9a1.33 1.33 0 0 0-1.3 1.3v2.4M367 131.1h2.4a1.26 1.26 0 0 1 1.2 1.3v11.9M367.7 131.1v1a1.51 1.51 0 0 0 1.3 1.8M368.6 135.9l.3-.2 .5 .3h1.2M368.7 133.9h.3M368.7 133.9v1.5l-.3 .1M368.8 132h.7l.3 .6-.3 .6h-.7l-.3-.6zM369 133.9l1.6 .2M371.3 126.4v21.1a.84 .84 0 0 1-.8 .9h-2.8M372.1 126.4l.4 .4h12.6M376 124.4l.3 .6M376.3 123.8l-.3 .6"/>
<path d="M376.3 123.8l.3 .6M376.6 124.4l.4 .5M376.6 124.4l-.3 .6M376.9 123.8l.4 .6M376.9 123.8h-.6M376.9 123.8l-.3 .6M377 124.9l-.7 .1M377.3 124.4l-.3 .5M377.3 124.4h-1.3M378.5 126.2h.1M378.5 126.2v.2M378.6 129.8l.6 .2-.6 .1z"/>
<path d="M378.6 126.2l-.1 .2M379.2 126.4l-.4 .4M381.3 130h-38.8M382.9 126.2h.3l-.1 .6zM103.2 147.2a1.52 1.52 0 0 0 1.8 1.2M103.6 146.8v.3M103.6 147.1l.1 .4M103.6 147.1l-.4 .1M103.7 147.5a1.37 1.37 0 0 0 1.3 .9M103.7 147.5h3.7M105 146.6l-1.4 .2M105 146.6h3.2v1.5"/>
<path d="M107.5 146.8v1.4M107.5 146.8h.7M107.5 148.2h.7M108.2 148.1v.3M108.2 148.1h4M112.2 147.5v.9M112.2 147.5h3.4M115.6 147.5v.9h-10.6M115.6 147h2M117.6 147v1.2M117.6 147.8h1.4M117.6 145.7h1.4"/>
<path d="M117.6 145.4h23.2M119 145.7v2.1M119 146.6l20.5 .1M132.1 148.2v1h5.3v-1M133.8 149.2v1.5h2.1v-1.5M139.5 148.2h.1M139.5 146.7v1.5M139.5 147.8h6.8M139.9 148.8v1.6h6.1v-1.6M140.8 143.5h.3v1.7h-23.5v1.8M140.8 145.4h-.9v1.3h-.4M140.8 144.3h.9"/>
<path d="M140.9 143.5v1.7M140.9 148.8v1.6M141.1 143.5h.6v.8M141.7 144.3v.8h-.6M141.7 144.7h4.6v4.1h-6.7v-.6h-24M142.3 147.8v1M353.1 148.2l.2 .2M353.5 143.3h1.2l.5 .3 .3-.2M353.5 145.2l2 .2M353.6 144.3a.86 .86 0 0 0 .9 .9 .86 .86 0 0 0 .9-.9M353.7 144.3a.85 .85 0 0 0 .8 .9 .85 .85 0 0 0 .9-.9M353.7 144.3a.85 .85 0 0 1 .8-.8 .85 .85 0 0 1 .9 .8"/>
<path d="M354.6 146.2h.7l.3 .5-.3 .6h-.7l-.3-.6zM355.5 145.4l.6 .6 .3 .7M355.7 143.8l-.2 .2v1.4M355.8 148.8v1.6h6.8v-1.6M355.9 147.8v1M356.4 144.7v3.1h-1.1v1h8.1v-1.7M356.4 144.7h.1M356.7 148.8v1.6M365.8 146.2l.2 .3-.3 .5v1.2M365.9 149.2v1.5h-4.3v-.3M366.2 146l.2 .2h1.4M366.7 146.4a.79 .79 0 0 0-.8 .8 .79 .79 0 0 0 .8 .8"/>
<path d="M366.7 146.4a.79 .79 0 0 1 .8 .8 .79 .79 0 0 1-.8 .8M366.7 146.4a.83 .83 0 0 1 .9 .8 .83 .83 0 0 1-.9 .9M366.7 146.4a.83 .83 0 0 0-.8 .8 .83 .83 0 0 0 .8 .9M367.7 147.3v1.9h-5.1M367.8 146.6l-.1 1.6M367.8 146.2v.4M368.5 146.4l.6-.3 .6 .3v.7l-.6 .3-.6-.3zM370.6 143.3h-1a.96 .96 0 0 0-.9 1v1.1l-.9 .8M370.6 145.2l-1 .1a1.55 1.55 0 0 0-1.8 1.3M370.6 144.6v2.4a1.26 1.26 0 0 1-1.2 1.2h-6M371.1 148.2l-.3 .2M102.2 168.4l.6-.2v.3z"/>
<path d="M102.2 166.4v20.2M102.2 168.4h10.8M115.6 174.7h4M115.7 174.3l-.1 7.3M115.7 174.3v33.2M115.7 174.3h3.8M116.5 168.4h22.2M119.5 174.3v33.2M119.5 174.3l.1 .1M119.6 174.3h163M119.6 173.9h160M126.2 168.2l.6 .2-.6 .1z"/>
<path d="M126.8 168.4l.6-.2v.3zM126.8 166.4v29.3h27.5M127.3 174.7l-1.5 .7M141 173.7v-.9l.4-.4h7.9l.3 .4 .4-.4h7.8l.4 .4v.9M141 173.5h-12.5l-.7 .2M141.7 173.5h.1M141.7 173.3v.2M141.7 173.5h.7M141.9 173.1h.3M141.9 173.7a.36 .36 0 0 1-.2-.5 .36 .36 0 0 1 .6 0 .36 .36 0 0 1-.2 .5M142.4 173.3v.2M148.3 173.7a.42 .42 0 0 1 0-.6 .42 .42 0 0 1 .6 0 .42 .42 0 0 1 0 .6"/>
<path d="M149.4 172.5h.4M149.6 172.5v1.2M150.4 173.7a.42 .42 0 0 1-.1-.6 .42 .42 0 0 1 .6 0 .42 .42 0 0 1 0 .6M154.7 168.2l.6 .2-.6 .1zM155.3 174.6l.3 .3h.5M155.3 168.4l.6-.2v.3zM155.3 166.4v24.5M155.8 174.7v.3M156.8 173.3v.2M156.8 173.5h.7M157.1 173.7a.36 .36 0 0 1-.2-.5 .36 .36 0 0 1 .6 0 .36 .36 0 0 1-.2 .5M157.5 173.3l.1 .2"/>
<path d="M158.2 173.5h12.5l.7 .2M195.9 168.4h-51.9M240.5 168.2l.6 .2-.6 .1zM241.1 168.4l.6-.2v.3zM241.1 166.4v9.1M252.5 172.8l.3-.4h7.9l.3 .3 .1 1M252.7 172.5h-.2v1.2M253.2 173.7a.43 .43 0 0 1 0-.6 .43 .43 0 0 1 .6 0 .43 .43 0 0 1-.1 .6M254.5 168.4h-53.2M259.7 173.3v.2M259.7 173.5h.7M259.8 168.4h12.3"/>
<path d="M259.9 173.7a.36 .36 0 0 1-.2-.5 .36 .36 0 0 1 .6 0 .36 .36 0 0 1-.2 .5M260.4 173.3v.2M269 168.2l.6 .2-.6 .1zM269.6 166.4v22.9M269.6 175.5h17.6M269.6 168.4l.6-.2v.3zM275.7 168.4h7.1M279.6 173.7v34.3M279.6 174.5h3M282.2 168.2l.6 .2-.6 .1zM282.6 174.3v.2M282.6 174.5v32.8"/>
<path d="M282.8 166.4v40.9M285.2 175.5l.2 .6h-.3zM285.2 175.5v11.6M288.9 173.7l.2 .6h-.4zM288.9 173.7v13.4M290.9 173.7h-171.3v34.3h171.3M102.2 186.6v8.6l.6 3.5M102.8 198.7a1.69 1.69 0 0 0 2.2 1.2M102.8 183.1h.1M102.8 198.7h.1M102.8 183.1l.8 .1M102.8 183.1l-.6 3.5"/>
<path d="M103.6 183.2v.3M103.6 198.6l.1 .4M103.6 198.6l-.8 .1M103.6 183.5l1.4 .1M103.6 183.5a64.4 64.4 0 0 0 0 14.8M103.6 198.3v.3M103.7 182.7l-.1 .5M103.7 199a1.49 1.49 0 0 0 1.3 .9M103.7 199h3.7M103.7 182.7h3.7M105 181.9h-.2a1.57 1.57 0 0 0-2 1.2M105 183.6a62.9 62.9 0 0 0 0 14.6"/>
<path d="M105 198.2l-1.4 .1M105 181.9l-.6 .1-.7 .7M105 198.2h3.2v1.4M105 199.9h7.2M105 181.9h7.2M107.4 199l.1 .7M107.4 182.7l.1 .8M107.5 198.3l-.1 .7M107.5 182l-.1 .7M107.5 198.3v1.4M107.5 182v1.5M107.5 198.3h.7"/>
<path d="M107.5 199.7h.7M107.5 182h.7M107.5 183.5h.7M108.2 199.6v.3M108.2 181.9v.3M108.2 182.2v1.4h-3.2M108.2 199.6h4M108.2 182.2h4M112.2 199.9v.3h3.4M112.2 199.6v.3M112.2 181.9v.3M112.2 182.2v17.4"/>
<path d="M112.2 199.3h3.4M112.2 182.5h3.4M115.6 199.3v.9M115.6 181.6h-3.4v.3M115.6 181.6v.9M115.6 182.5v16.8M119.6 180.5h160M119.6 180.9h160M126.8 191.8l.1 .6h-.3zM137.7 192.5l-1.1 2.8M147.9 192.9h2.3M148.2 193.8l.8 1.3"/>
<path d="M149 192.9v2.2M149.9 193.8l-.9 1.3M268.6 190.5a1.13 1.13 0 0 1 1.4-.5 1.13 1.13 0 0 1 .7 1.3 1.13 1.13 0 0 1-1.5 .5 1.13 1.13 0 0 1-.6-1.3zM268.9 190.9h1.4M269.6 190.2v1.4M285.2 192.4v13.9M288.9 192.4v15.6M346.4 193.8h7.3M348.3 196.6h.3l-.2 .6zM348.4 193.8l.2 .6h-.3zM348.4 193.8v5M351.5 191.4h1"/>
<path d="M351.9 191.3l.6 .1-.6 .2zM352.5 189.4v4.4a1.71 1.71 0 0 0-1.7 1.7 1.71 1.71 0 0 0 1.7 1.7M353.7 191.4l.6-.1v.3zM353.7 193.8a1.71 1.71 0 0 1 1.7 1.7 1.71 1.71 0 0 1-1.7 1.7h-7.3M353.7 189.4v4.4M353.7 191.4h3.5M364.9 194.4h14.3M115.6 200.2l.1 7.3M115.6 207.1h4M115.7 207.5h3.8M119.6 207.6h160M119.6 201.3h160"/>
<path d="M119.6 200.9h160M119.6 207.4l-.1 .1M125.8 206.4l1.5 .6M126.8 207.3l.1 .6h-.3zM126.8 205.3v7.9h22.4M127.8 208l.7 .3h16.5M130.6 213.6l-1.1 2.8M141 210.4h2.3M141.3 211.3l.9 1.4M142.2 210.4v2.3M143 211.3l-.8 1.4M145 208.3h1.2"/>
<path d="M145 208v.3M146.2 208.3h6.8M146.2 208v.3M153 208.3h1.2M153 208v.3M154.2 208v.3M171.4 208l-.7 .3h-16.5M269.6 207.3l.2 .6h-.3zM269.6 205.3v7.9h22.5M269.6 206.3h17.6M275.2 213.5l-1.2 2.9M279.6 207.5h3"/>
<path d="M279.6 207.3h3M282.6 207.3h.2M282.6 207.3v.2M282.8 207.3l-.2 .2M283.9 210.4h2.2M284.2 211.3l.8 1.3M285 210.4v2.2M285.1 205.7h.3l-.2 .6zM285.9 211.3l-.9 1.3M288.7 207.4h.4l-.2 .6zM350.9 205.8v2.3M350.9 206.9h2.3"/>
<path d="M351.8 206.1l1.4 .8M353.2 206.9l-1.4 .9M4 245.2h123v47.8M4 253.7h123M4 259.4h123M52.4 245.2v47.8M83.5 253.7v5.7M104.7 253.7v5.7M216 253h200M216 248h65M216 258h65M228.6 243v15"/>
<path d="M255.2 243v15M281 243v50M296 243v30M346 243v30M361 243v30M381 253v20M392 253v20M416 243h-200v50M4 265h123M4 270.6h123M4 276.2h123M84.9 279.3h1.3"/>
<path d="M85.5 278.6v1.3M216 278h65M216 273h200M216 263h165M216 268h65M231 263v15M256 263v15M311 273v20M393.4 260.5l9-2.5v10l-9-2.5zM4 281.8h123M4 287.4h123M83.5 287.4v5.6"/>
<path d="M84.9 280.6h1.3M104.7 287.4v5.6M267.4 287.2h1.2M267.4 286h1.2M268 285.5v1.1"/>
<circle cx="121" cy="53.2" r=".85"/>
<circle cx="121" cy="53.2" r=".82"/>
<circle cx="136" cy="45.5" r=".85"/>
<circle cx="136" cy="45.5" r=".72"/>
<circle cx="141" cy="45.5" r=".86"/>
<circle cx="141" cy="45.5" r=".71"/>
<circle cx="144.9" cy="45.5" r=".98"/>
<circle cx="144.9" cy="45.5" r=".95"/>
<circle cx="149.6" cy="45.5" r=".85"/>
<circle cx="149.6" cy="45.5" r=".43"/>
<circle cx="154.3" cy="45.5" r=".98"/>
<circle cx="154.3" cy="45.5" r=".95"/>
<circle cx="158.2" cy="45.5" r=".86"/>
<circle cx="158.2" cy="45.5" r=".71"/>
<circle cx="163.2" cy="45.5" r=".72"/>
<circle cx="163.2" cy="45.5" r=".86"/>
<circle cx="183.9" cy="44.9" r=".93"/>
<circle cx="212.5" cy="44.9" r=".93"/>
<circle cx="241" cy="44.9" r=".93"/>
<circle cx="269.6" cy="44.9" r=".93"/>
<circle cx="278.2" cy="53.2" r=".82"/>
<circle cx="278.2" cy="53.2" r=".85"/>
<circle cx="121" cy="67.5" r=".86"/>
<circle cx="121" cy="67.5" r=".82"/>
<circle cx="136" cy="75.2" r=".72"/>
<circle cx="136" cy="75.2" r=".86"/>
<circle cx="141" cy="75.2" r=".87"/>
<circle cx="141" cy="75.2" r=".71"/>
<circle cx="144.9" cy="75.2" r=".96"/>
<circle cx="144.9" cy="75.2" r=".98"/>
<circle cx="149.6" cy="75.2" r=".85"/>
<circle cx="149.6" cy="75.2" r=".43"/>
<circle cx="154.3" cy="75.2" r=".96"/>
<circle cx="154.3" cy="75.2" r=".98"/>
<circle cx="158.2" cy="75.2" r=".87"/>
<circle cx="158.2" cy="75.2" r=".71"/>
<circle cx="163.2" cy="75.2" r=".72"/>
<circle cx="163.2" cy="75.2" r=".87"/>
<circle cx="183.9" cy="75.8" r=".93"/>
<circle cx="212.5" cy="75.8" r=".93"/>
<circle cx="241" cy="75.8" r=".93"/>
<circle cx="253.5" cy="77.8" r=".75"/>
<circle cx="253.5" cy="77.8" r=".77"/>
<circle cx="269.6" cy="75.8" r=".93"/>
<circle cx="278.2" cy="67.5" r=".86"/>
<circle cx="278.2" cy="67.5" r=".81"/>
<circle cx="160" cy="88" r=".98"/>
<circle cx="120.9" cy="114" r=".86"/>
<circle cx="120.9" cy="114" r=".81"/>
<circle cx="142.2" cy="111.1" r=".74"/>
<circle cx="142.2" cy="111.1" r=".77"/>
<circle cx="142.2" cy="111.1" r=".86"/>
<circle cx="146.6" cy="107.7" r=".85"/>
<circle cx="146.6" cy="107.7" r=".3"/>
<circle cx="146.6" cy="107.7" r=".78"/>
<circle cx="148.5" cy="108.2" r=".75"/>
<circle cx="150.8" cy="108.3" r=".77"/>
<circle cx="150.8" cy="108.3" r=".74"/>
<circle cx="157" cy="111" r=".86"/>
<circle cx="157" cy="111.1" r=".78"/>
<circle cx="157" cy="111.1" r=".75"/>
<circle cx="253.6" cy="111.1" r=".73"/>
<circle cx="253.6" cy="111.1" r=".86"/>
<circle cx="259.9" cy="111.1" r=".76"/>
<circle cx="259.9" cy="111" r=".86"/>
<circle cx="259.9" cy="111.1" r=".78"/>
<circle cx="278.3" cy="114" r=".87"/>
<circle cx="278.3" cy="114" r=".82"/>
<circle cx="347.5" cy="117.5" r="1.22"/>
<circle cx="347.5" cy="117.5" r="1.56"/>
<circle cx="347.5" cy="117.5" r="1.43"/>
<circle cx="347.5" cy="117.5" r="1.19"/>
<circle cx="376.6" cy="117.5" r="1.22"/>
<circle cx="376.6" cy="117.5" r="1.43"/>
<circle cx="376.6" cy="117.5" r="1.57"/>
<circle cx="376.6" cy="117.5" r="1.19"/>
<circle cx="347.5" cy="124.4" r="1.18"/>
<circle cx="347.5" cy="124.4" r="1.56"/>
<circle cx="347.5" cy="124.4" r="1.43"/>
<circle cx="354.3" cy="134.9" r=".79"/>
<circle cx="354.3" cy="134.9" r=".85"/>
<circle cx="355" cy="132.6" r=".97"/>
<circle cx="355" cy="132.6" r="1.02"/>
<circle cx="357.4" cy="132.1" r=".86"/>
<circle cx="357.4" cy="132.1" r=".78"/>
<circle cx="362.1" cy="124.4" r="1.56"/>
<circle cx="362.1" cy="124.4" r="1.18"/>
<circle cx="362.1" cy="124.4" r="1.21"/>
<circle cx="362.1" cy="124.4" r="1.43"/>
<circle cx="362.1" cy="139.7" r="7.6"/>
<circle cx="366.8" cy="131.9" r=".84"/>
<circle cx="366.8" cy="131.9" r=".78"/>
<circle cx="369.1" cy="132.6" r=".97"/>
<circle cx="369.1" cy="132.6" r="1.02"/>
<circle cx="369.6" cy="135" r=".8"/>
<circle cx="369.6" cy="135" r=".85"/>
<circle cx="376.6" cy="124.4" r="1.19"/>
<circle cx="376.6" cy="124.4" r="1.43"/>
<circle cx="376.6" cy="124.4" r="1.57"/>
<circle cx="354.5" cy="144.3" r=".79"/>
<circle cx="355" cy="146.7" r=".97"/>
<circle cx="355" cy="146.7" r="1.02"/>
<circle cx="366.7" cy="147.2" r=".86"/>
<circle cx="369.1" cy="146.7" r=".97"/>
<circle cx="369.1" cy="146.7" r="1.02"/>
<circle cx="369.8" cy="144.4" r=".79"/>
<circle cx="369.8" cy="144.4" r=".85"/>
<circle cx="126.7" cy="175.5" r=".92"/>
<circle cx="126.8" cy="175.5" r=".98"/>
<circle cx="148.6" cy="173.4" r=".35"/>
<circle cx="150.6" cy="173.4" r=".34"/>
<circle cx="155.3" cy="175.5" r=".96"/>
<circle cx="155.3" cy="175.5" r=".92"/>
<circle cx="183.9" cy="175.5" r=".96"/>
<circle cx="183.9" cy="175.5" r=".92"/>
<circle cx="212.5" cy="175.5" r=".96"/>
<circle cx="212.5" cy="175.5" r=".92"/>
<circle cx="241" cy="175.5" r=".96"/>
<circle cx="241" cy="175.5" r=".92"/>
<circle cx="253.5" cy="173.4" r=".34"/>
<circle cx="269.6" cy="175.5" r=".97"/>
<circle cx="269.6" cy="175.5" r=".92"/>
<circle cx="123.8" cy="186.6" r=".46"/>
<circle cx="123.8" cy="195.2" r=".46"/>
<circle cx="126.7" cy="190.9" r=".85"/>
<circle cx="137.1" cy="193.9" r=".98"/>
<circle cx="155.3" cy="190.9" r=".85"/>
<circle cx="269.3" cy="190.9" r="3"/>
<circle cx="275.5" cy="186.6" r=".48"/>
<circle cx="275.5" cy="195.2" r=".48"/>
<circle cx="126.7" cy="206.3" r=".93"/>
<circle cx="126.8" cy="206.3" r=".98"/>
<circle cx="130.1" cy="215" r=".99"/>
<circle cx="155.3" cy="206.3" r=".97"/>
<circle cx="155.3" cy="206.3" r=".93"/>
<circle cx="183.9" cy="206.3" r=".97"/>
<circle cx="183.9" cy="206.3" r=".93"/>
<circle cx="212.5" cy="206.3" r=".97"/>
<circle cx="212.5" cy="206.3" r=".93"/>
<circle cx="241" cy="206.3" r=".97"/>
<circle cx="241" cy="206.3" r=".93"/>
<circle cx="269.6" cy="206.3" r=".98"/>
<circle cx="269.6" cy="206.3" r=".93"/>
<circle cx="274.6" cy="215" r=".99"/>
</g>
<path d="M412.4 262.3a2.5 2.5 0 0 0-4.1-1.1 2.5 2.5 0 0 0 1 4.2 2.5 2.5 0 0 0 3.2-2.9l-.1-.2" fill="none" stroke="#000" stroke-width=".3" stroke-dasharray="30.5 1.3 1.3 1.3" stroke-dashoffset="24.5" stroke-linecap="butt"/>
<path d="M414.8 261.5a5 5 0 0 0-8.3-2 5 5 0 0 0 2.2 8.3 5 5 0 0 0 6.2-6l-.1-.3" fill="none" stroke="#000" stroke-width=".3" stroke-dasharray="30.5 1.3 1.3 1.3" stroke-dashoffset="16.7" stroke-linecap="butt"/>
<path d="M362.1 113.9v14.3" fill="none" stroke="#000" stroke-width=".3" stroke-dasharray="30.5 1.3 1.3 1.3" stroke-dashoffset="25.2"/>
<path d="M268.2 190.9h-.1M269.6 189.4v-.1M269.6 192.3v.1M271.1 190.9h.1" fill="none" stroke="#000" stroke-width=".3" stroke-dasharray="30.5 1.3 1.3 1.3"/>
<path d="M410 255.7v14.9" fill="none" stroke="#000" stroke-width=".3" stroke-dasharray="30.5 1.3 1.3 1.3" stroke-dashoffset="25"/>
<path d="M403.4 263l12.6-.1" fill="none" stroke="#000" stroke-width=".3" stroke-dasharray="30.5 1.3 1.3 1.3" stroke-dashoffset="26.1"/>
<path d="M216 248v5" fill="none" stroke="#000" stroke-width=".3" stroke-dasharray="30.5 1.3 1.3 1.3" stroke-dashoffset="29.9"/>
<path d="M120.6 45.5v29.7M149.6 45.5v29.7M249.6 45.5v29.7M278.6 45.5v29.7" fill="none" stroke="#f00" stroke-width=".3" stroke-dasharray="30.5 1.3 1.3 1.3" stroke-dashoffset="17.5"/>
<g fill="#000">
<path d="M344.5 124.5l.6 .3h-.6z"/>
<path d="M102.2 29.9l.6-.1v.3zM149 29.8l.6 .1-.6 .2zM102.2 34.3l.6-.2v.3zM120 34.1l.6 .2-.6 .1z"/>
<path d="M123.6 34.3l.6-.2v.3zM175 34.1l.6 .2-.6 .1zM155.3 168.4l.6-.2v.3zM240.5 168.2l.6 .2-.6 .1z"/>
<path d="M136 37.3l.6-.2v.4zM162.6 37.1l.6 .2-.6 .2z"/>
<path d="M282.2 37.1l.6 .2-.6 .2zM278.6 37.3l.6-.2v.4zM249 29.8l.6 .1-.6 .2zM149.6 29.9l.6-.1v.3z"/>
<path d="M170.4 45.5l.2 .6h-.3zM170.3 74.6h.3l-.2 .6zM383.1 105.1l.1 .6h-.3zM382.9 126.2h.3l-.1 .6zM288.9 173.7l.2 .6h-.4zM288.7 207.4h.4l-.2 .6zM285.2 175.5l.2 .6h-.3zM285.1 205.7h.3l-.2 .6z"/>
<path d="M102.2 102.1l.6-.2v.3zM282.2 101.9l.6 .2-.6 .1zM141 40.6l.6-.2v.3zM157.6 40.4l.6 .2-.6 .1zM163.2 76.1l-.2 .6h.3zM149.6 76.1l-.1 .6h.3zM362.1 130l.6-.2v.3zM378.6 129.8l.6 .2-.6 .1zM126.8 168.4l.6-.2v.3zM154.7 168.2l.6 .2-.6 .1zM126.8 191.8l-.2 .6h.3zM126.8 207.3l-.2 .6h.3zM269.6 207.3l-.1 .6h.3zM102.2 168.4l.6-.2v.3zM126.2 168.2l.6 .2-.6 .1z"/>
<path d="M378.9 101l.6 .1-.6 .1zM344.6 101.1l.6-.1v.2z"/>
<path d="M361.5 129.8l.6 .2-.6 .1zM345.1 130l.6-.2v.3zM282.2 168.2l.6 .2-.6 .1zM269.6 168.4l.6-.2v.3z"/>
<path d="M269 168.2l.6 .2-.6 .1zM241.1 168.4l.6-.2v.3z"/>
<path d="M348.4 193.8l.2 .6h-.3zM348.3 196.6h.3l-.2 .6z"/>
<path d="M353.7 191.4l.6-.1v.3zM351.9 191.3l.6 .1-.6 .2z"/>
</g>
<g font-size="6.3">
<text x="282.1" y="250.3">名称</text>
<text x="347.1" y="250.3">图号</text>
<text x="282.1" y="260.3">材质</text>
<text x="347.1" y="260.3">质量</text>
<text x="383.3" y="262.1">视</text>
<text x="383.3" y="269.9">图</text>
<text x="282.1" y="270.3">版次</text>
<text x="347.1" y="270.3">比例</text>
</g>
<g font-size="4.2">
<text x="4.8" y="237.6">注意：1.行走平行度（正面+侧面），450行程内，≤±0.03mm，1000行程内，≤±0.05mm。</text>
<text x="12.2" y="243.3">2.本体形变，450行程内，≤±0.03mm，1000行程内，≤±0.05mm。</text>
<text x="18.6" y="251.3">型号/规格</text>
<text x="69.5" y="251.3">GTH12-350-BM-M40-C4</text>
<text x="300.8" y="249.5">GTH12-350-BM-M40-C4</text>
<text x="14.4" y="258.3">螺杆型号/规格</text>
<text x="19.7" y="263.9">有效行程</text>
<text x="63.7" y="258.3">1605</text>
<text x="86.5" y="263.9">350</text>
<text x="89.9" y="258.3">1610</text>
<text x="111.7" y="258.3">1620</text>
<text x="19.7" y="269.5">精度等级</text>
<text x="87.6" y="269.5">C7</text>
<text x="259" y="267">2022/9/29</text>
<text x="19.7" y="275.2">马达容量</text>
<text x="74.9" y="275.2">400W（无刹车）</text>
<text x="15.5" y="280.8">重复定位精度</text>
<text x="86.7" y="280.8">0.02</text>
<text x="9.1" y="286.4">感应开关方式及数量</text>
<text x="72.7" y="286.4">外挂型三只（C4）</text>
<text x="15.5" y="292">建议最快速度</text>
<text x="60.5" y="292">250MM/S</text>
<text x="86.7" y="292">500MM/S</text>
<text x="107.4" y="292">1000MM/S</text>
</g>
<g font-size="4.1">
<text x="273.3" y="192.4">I</text>
<text x="371.1" y="193.3">I</text>
<text x="365" y="198.5">2 : 3.5</text>
</g>
<g font-size="3.5">
<text x="66.2" y="35.5">64.50 滑台极限位置 1</text>
<text x="106.7" y="31.2">166 滑台原始位置</text>
<text x="151.8" y="35.5">182</text>
<text x="190.2" y="31.2">350 有效行程</text>
<text x="152.7" y="41.8">60</text>
<text x="152.7" y="38.6">95</text>
<text x="285.5" y="38.6">14.50 滑台极限位置 1</text>
<text x="171.7" y="62.7" transform="rotate(-90 171.7 62.7)">104</text>
<text x="164.8" y="83.3">8 x M6 贯穿</text>
<text x="151.2" y="89.2">2 x</text>
<text x="161.6" y="89.2">6 H7</text>
<text x="174.8" y="89.2">8</text>
<text x="178.1" y="103.3">632</text>
<text x="359.5" y="102.3">122</text>
<text x="384.4" y="117.4" transform="rotate(-90 384.4 117.4)">76</text>
<text x="329.8" y="123">基准面</text>
<text x="333.7" y="131.2">59.50</text>
<text x="381.3" y="131.2">60</text>
<text x="113" y="169.6">86</text>
<text x="138.7" y="169.6">100</text>
<text x="196" y="169.6">300</text>
<text x="254.5" y="169.6">100</text>
<text x="272.1" y="169.6">46</text>
<text x="128.4" y="195.2">2 x</text>
<text x="138.8" y="195.2">6 H7</text>
<text x="152" y="195.2">6</text>
<text x="286.5" y="192.4" transform="rotate(-90 286.5 192.4)">108</text>
<text x="290.2" y="192.4" transform="rotate(-90 290.2 192.4)">120</text>
<text x="357.2" y="192.7">2</text>
<text x="346.2" y="209.4" transform="rotate(-90 346.2 209.4)">+0.012</text>
<text x="349.7" y="207.7" transform="rotate(-90 349.7 207.7)">0</text>
<text x="353.2" y="205.2" transform="rotate(-90 353.2 205.2)">6</text>
<text x="128.4" y="212.7">8 x M8</text>
<text x="145" y="212.7">16</text>
<text x="271.2" y="212.7">4 x M8</text>
<text x="287.8" y="212.7">16</text>
<text x="349.7" y="213" transform="rotate(-90 349.7 213)">6</text>
<text x="131.7" y="216.2">6.5 贯穿</text>
<text x="276.3" y="216.2">6.5 贯穿</text>
<text x="221.4" y="246.8">1</text>
<text x="221.4" y="251.8">2</text>
<text x="218.8" y="256.8">序号</text>
<text x="232.2" y="256.8">修 订 版 次</text>
<text x="257.5" y="256.8">设计变更编号</text>
<text x="228.2" y="261.8">设</text>
<text x="240.1" y="261.8">计</text>
<text x="252" y="261.8">变</text>
<text x="263.9" y="261.8">更</text>
<text x="219.1" y="266.7">设 计</text>
<text x="366.6" y="269.3">1:3.5</text>
<text x="219.1" y="271.7">校 核</text>
<text x="219.1" y="276.7">批 准</text>
<text x="222.9" y="282.7">技术要求：</text>
<text x="231.8" y="287.3">1、未标注公差全部 0.1</text>
<text x="231.7" y="291.8">2、未标注倒角全部C0.3</text>
</g>
</svg>
